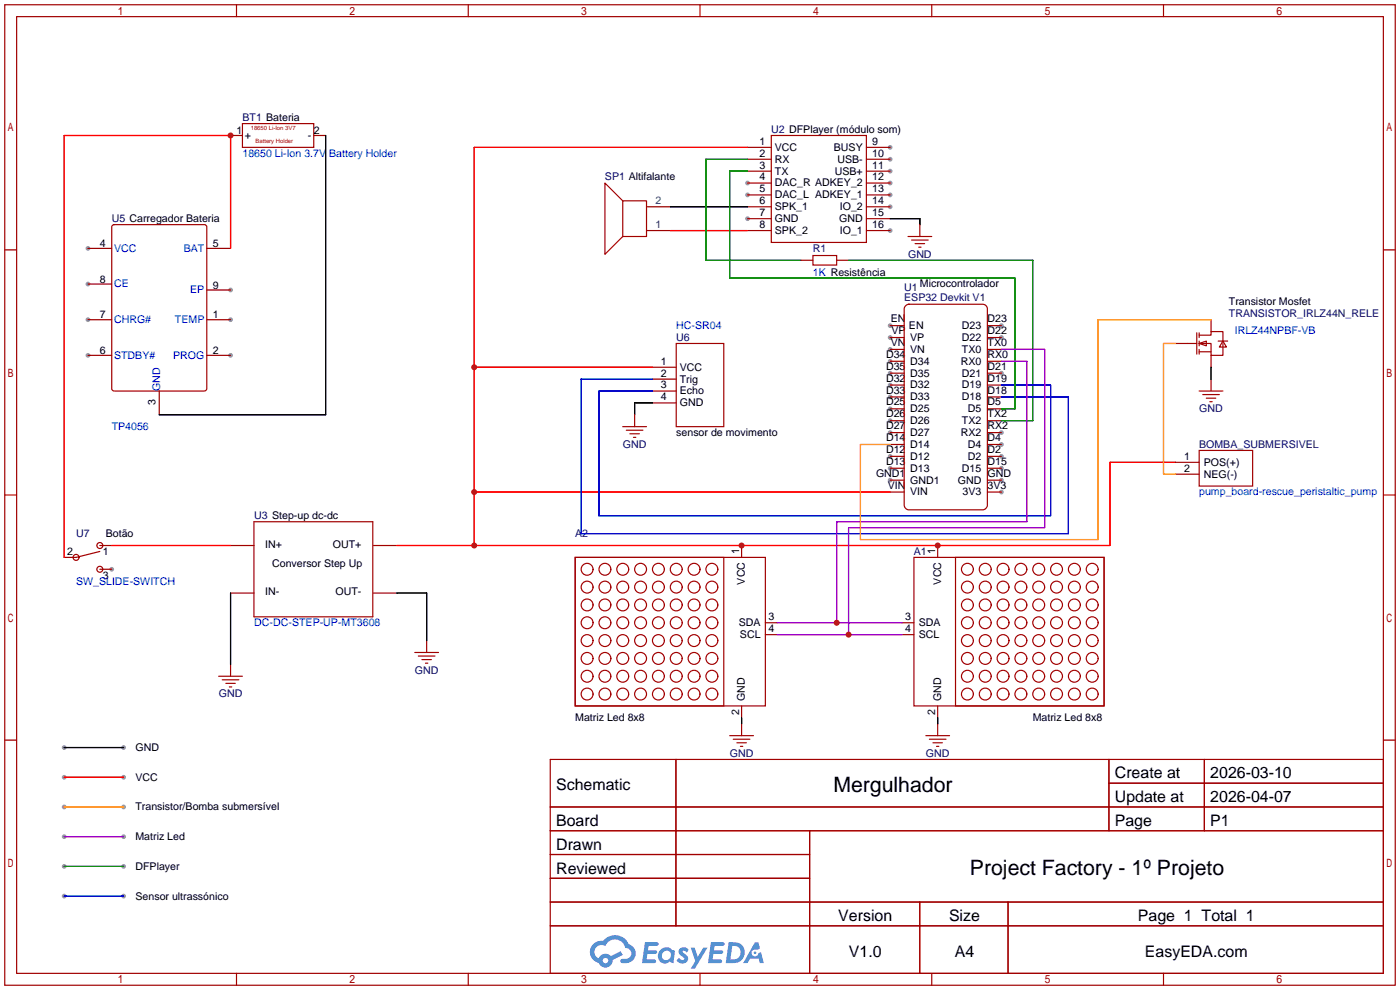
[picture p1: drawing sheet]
<svg xmlns="http://www.w3.org/2000/svg" width="299mm" height="212mm" viewBox="0 0 299 212" stroke-linecap="round" stroke-linejoin="round" font-family="sans-serif">
<g fill="#999">
<circle cx="49.3" cy="68.3" r=".51"/>
<circle cx="49.3" cy="75.9" r=".51"/>
<circle cx="18.8" cy="53.1" r=".51"/>
<circle cx="18.8" cy="60.7" r=".51"/>
<circle cx="18.8" cy="68.3" r=".51"/>
<circle cx="18.8" cy="75.9" r=".51"/>
<circle cx="49.3" cy="62" r=".51"/>
<circle cx="23.9" cy="121.7" r=".51"/>
<circle cx="159.8" cy="39.1" r=".51"/>
<circle cx="159.8" cy="41.7" r=".51"/>
<circle cx="159.8" cy="46.7" r=".51"/>
<circle cx="190.2" cy="31.5" r=".51"/>
<circle cx="190.2" cy="34" r=".51"/>
<circle cx="190.2" cy="36.6" r=".51"/>
<circle cx="190.2" cy="39.1" r=".51"/>
<circle cx="190.2" cy="41.7" r=".51"/>
<circle cx="190.2" cy="44.2" r=".51"/>
<circle cx="190.2" cy="49.3" r=".51"/>
<circle cx="190.2" cy="69.6" r=".51"/>
<circle cx="190.2" cy="72.1" r=".51"/>
<circle cx="190.2" cy="74.7" r=".51"/>
<circle cx="190.2" cy="77.2" r=".51"/>
<circle cx="190.2" cy="79.8" r=".51"/>
<circle cx="190.2" cy="82.3" r=".51"/>
<circle cx="190.2" cy="84.8" r=".51"/>
<circle cx="190.2" cy="87.4" r=".51"/>
<circle cx="190.2" cy="89.9" r=".51"/>
<circle cx="190.2" cy="92.5" r=".51"/>
<circle cx="190.2" cy="97.5" r=".51"/>
<circle cx="190.2" cy="100.1" r=".51"/>
<circle cx="190.2" cy="102.6" r=".51"/>
<circle cx="214" cy="69.6" r=".51"/>
<circle cx="214" cy="72.1" r=".51"/>
<circle cx="214" cy="79.8" r=".51"/>
<circle cx="214" cy="92.5" r=".51"/>
<circle cx="214" cy="95" r=".51"/>
<circle cx="214" cy="97.5" r=".51"/>
<circle cx="214" cy="100.1" r=".51"/>
<circle cx="214" cy="102.6" r=".51"/>
<circle cx="214" cy="105.2" r=".51"/>
<circle cx="13.7" cy="159.8" r=".51"/>
<circle cx="26.4" cy="159.8" r=".51"/>
<circle cx="26.4" cy="166.1" r=".51"/>
<circle cx="13.7" cy="166.1" r=".51"/>
<circle cx="13.7" cy="172.5" r=".51"/>
<circle cx="26.4" cy="172.5" r=".51"/>
<circle cx="13.7" cy="185.2" r=".51"/>
<circle cx="26.4" cy="185.2" r=".51"/>
<circle cx="13.7" cy="178.8" r=".51"/>
<circle cx="26.4" cy="178.8" r=".51"/>
<circle cx="13.7" cy="191.5" r=".51"/>
<circle cx="26.4" cy="191.5" r=".51"/>
</g>
<g fill="none" stroke="#a10000" stroke-width=".25">
<path d="M1 1h297.2v209.6h-297.2zM3.6 3.6h292.1v204.4h-292.1zM50.5 1v2.6M100.1 1v2.6M149.6 1v2.6M199.1 1v2.6M248.7 1v2.6M1 53.4h2.6M295.7 53.4h2.5M1 105.8h2.6M295.7 105.8h2.5M1 158.2h2.6"/>
<path d="M295.7 158.2h2.5M117.6 162.3h178.1v45.7h-178.1zM117.6 172.5h178.1M117.6 177.5h178.1M144.5 162.3v35.6M173 177.5v30.5M237 162.3v15.2M237 167.4h58.7M257.4 162.3v15.2M117.6 182.6h55.4M117.6 192.8h178.1M117.6 187.7h55.4"/>
<path d="M117.6 197.9h178.1M196.6 192.8v15.2M215.4 192.8v15.2M50.5 208v2.6M100.1 208v2.6M149.6 208v2.6M199.1 208v2.6M248.7 208v2.6"/>
</g>
<g fill="#5487ff">
<path d="M145.3 202.7a1.3 1.3 0 0 1 1.9 .3l-.4 .6a.54 .54 0 0 0-.9-.2l.1 .2a1.34 1.34 0 0 1 .9 1.8 1.47 1.47 0 0 1-2.3-.1l.5-.6 .8 .5a.31 .31 0 0 0 .4-.3 .31 .31 0 0 0-.3-.4 1.12 1.12 0 0 1-.7-1.8z"/>
<path d="M147.6 202.5h.9l.6 2 1.2-2h.9l-2.7 4.6h-.9l1-1.7z"/>
<path d="M137.8 201.4h1.7a1.31 1.31 0 0 1 1.2 .2 .4 .4 0 0 1-.3 .5l-1.8 .1-.1 .9h1.6a.4 .4 0 0 1 .4 .4 .4 .4 0 0 1-.5 .4h-1.6l-.2 1.2h1.4a.46 .46 0 0 1 .5 0 .46 .46 0 0 1 .1 .5l-.4 .2h-2.6z"/>
<path d="M151.9 201.4h1.7a1.32 1.32 0 0 1 1.2 .2 .39 .39 0 0 1-.3 .5l-1.8 .1-.1 .9h1.6a.4 .4 0 0 1 .4 .4 .4 .4 0 0 1-.4 .4h-1.7l-.2 1.2h1.4a.46 .46 0 0 1 .5 0 .46 .46 0 0 1 .1 .5l-.4 .2h-2.6z"/>
<path d="M161.3 201.4h.8l.3 1.3-.6 .4a.75 .75 0 0 0-1.1 .3 .75 .75 0 0 0 .5 1 .75 .75 0 0 0 .9-.7l.5-.2 .6 2.3h-.8l-.3-.9h-1.8l-.5 .9h-1z"/>
<path d="M155.7 201.4l-.6 4.4h1.5a2.27 2.27 0 0 0 2.6-2.2 2.27 2.27 0 0 0-2.7-2.2zM156.5 202.1a1.5 1.5 0 0 1 1.8 1.6 1.5 1.5 0 0 1-1.9 1.4h-.3z"/>
<path d="M141.2 203a1.6 1.6 0 0 0-.3 2.3 1.6 1.6 0 0 0 2.3 .2l.7 .3 .3-2.4-.1-.3-.5-.1a1.58 1.58 0 0 0-2.4 0zM141.8 203.5a.98 .98 0 0 1 1.6 .4 .98 .98 0 0 1-1.1 1.3 .94 .94 0 0 1-.9-.7 .94 .94 0 0 1 .4-1z"/>
<path d="M126.8 201.8a2.37 2.37 0 0 0 1.1 4 1.54 1.54 0 0 0 1.8 1 1.54 1.54 0 0 0 1.2-1.6l2.2-1.1-.5-.8-2 1a1.57 1.57 0 0 0-2.7 .5 1.5 1.5 0 0 1-.7-2.1 1.5 1.5 0 0 1 2.2-.5 2.23 2.23 0 0 1 2.3-1.4 2.23 2.23 0 0 1 2 1.8 1.16 1.16 0 0 1 1.2 1.1 1.16 1.16 0 0 1-1.1 1.2h-.7a.47 .47 0 0 0-.5 .4 .47 .47 0 0 0 .4 .5 2.17 2.17 0 0 0 2.5-.9 2.17 2.17 0 0 0-.3-2.7l-.8-.4a3.2 3.2 0 0 0-5.5-.7l-1.1 .1zM128.8 205.3a.6 .6 0 0 1 1.2 0 .6 .6 0 0 1-1.2 0z"/>
<circle cx="161.4" cy="203.6" r=".28"/>
</g>
<g fill="none" stroke="#a10000" stroke-width=".25">
<path d="M49.3 29h2.5M51.8 26.4h15.3v5.1h-15.3zM67.1 29h2.5M159.8 31.5h5M159.8 34h5M159.8 36.6h5M159.8 39.1h5M164.8 29h20.4v22.8h-20.4zM185.2 31.5h5M185.2 34h5M185.2 36.6h5M185.2 39.1h5"/>
<path d="M24 48.3l.4-.3h19.3l.4 .3 .1 34.8-.3 .4-19.5 .1-.5-.3zM133.1 42.9l-3.8-3.8v15.3l3.8-3.9M133.1 42.9h5.1v7.6h-5.1zM159.8 41.7h5M159.8 44.2h5M159.8 46.7h5M159.8 49.3h5M171.2 55.6h2.5M173.7 54.6h5.1v2h-5.1zM178.8 55.6h2.6M185.2 41.7h5M185.2 44.2h5"/>
<path d="M185.2 46.7h5M185.2 49.3h5M194.1 50.5h5M194.8 51.3h3.6M195.6 52.1h2M196.3 52.8h.5M196.6 48v2.5M139.4 78.5h5.1M144.5 73.4h10.2v17.8h-10.2zM190.2 69.6h3M190.2 72.1h3M190.2 74.7h3"/>
<path d="M190.2 77.2h3M190.2 79.8h3M193.6 65.3l.6-.3h15.8a1 1 0 0 1 1 1v42a1.07 1.07 0 0 1-1 1h-15.8a1.07 1.07 0 0 1-1-1v-42zM211 69.6h3M211 72.1h3M211 74.7h3M211 77.2h3M211 79.8h3M251.2 73.4h4.6M255.8 71.1v4.6M256.3 73.4h2.5v2.5h2.6v-2.5M256.3 71.6h2.5v-.7h2.6v2"/>
<path d="M256.3 73.4l1.5-.5v1zM256.3 71.1v1M256.3 72.9v1M256.3 74.7v1M256.3 75.2h2.5M258.8 68.3v2.6M258.8 75.9v2.6M260.3 72.9h2.1M261.4 72.9l.7 1.3h-1.5zM133.1 91.2h5.1M133.9 91.9h3.5M134.6 92.7h2.1"/>
<path d="M135.4 93.5h.5M135.6 88.6v2.6M139.4 86.1h5.1M139.4 83.6h5.1M139.4 81h5.1M190.2 82.3h3M190.2 84.8h3M190.2 87.4h3M190.2 89.9h3M190.2 92.5h3M190.2 95h3M190.2 97.5h3"/>
<path d="M211 82.3h3M211 84.8h3M211 87.4h3M211 89.9h3M211 92.5h3M211 95h3M211 97.5h3M251.2 98.8h5.1M256.3 96.3h11.4v7.6h-11.4zM256.3 83.6h5.1M257 84.3h3.6M257.8 85.1h2"/>
<path d="M258.6 85.9h.5M258.8 81v2.6M21.3 116.6h2.6M21.3 117.9l-5 1.2h-2.6M49.3 116.6h5M54.3 111.5h25.4v20.3h-25.4zM79.8 116.6h5M122.9 119.1h31.8v31.8h-31.8zM122.9 119.1h40.7v31.8h-40.7zM158.5 116.6v2.5M190.2 100.1h3M190.2 102.6h3"/>
<path d="M190.2 105.2h3M195.3 119.1h40.7v31.8h-40.7zM200.4 116.6v2.5M204.2 119.1h31.8v31.8h-31.8zM211 100.1h3M211 102.6h3M211 105.2h3M251.2 101.3h5.1M21.3 121.7h2.6M49.3 126.7h5M79.8 126.7h5M88.6 139.4h5.1"/>
<path d="M91.2 136.9v2.5M163.6 133.1h2.5M163.6 135.6h2.5M192.8 133.1h2.5M192.8 135.6h2.5M46.7 144.5h5.1M47.5 145.3h3.6M48.3 146.1h2M49 146.8h.5M49.3 142v2.5M89.4 140.2h3.6M90.2 141h2"/>
<path d="M90.9 141.7h.5M156 157.2h5M156.7 158h3.6M157.5 158.8h2M158.2 159.5h.5M158.5 150.9v2.5M158.5 154.7v2.5M197.9 157.2h5M198.6 158h3.6M199.4 158.8h2M200.2 159.5h.5M200.4 150.9v2.5"/>
<path d="M200.4 154.7v2.5"/>
<circle cx="16.3" cy="119.1" r=".63"/>
<circle cx="21.3" cy="116.6" r=".63"/>
<circle cx="21.3" cy="121.7" r=".63"/>
<circle cx="125.5" cy="129.3" r="1.27"/>
<circle cx="125.5" cy="121.7" r="1.27"/>
<circle cx="125.5" cy="125.5" r="1.27"/>
<circle cx="125.5" cy="136.9" r="1.27"/>
<circle cx="125.5" cy="133.1" r="1.27"/>
<circle cx="129.3" cy="129.3" r="1.27"/>
<circle cx="129.3" cy="121.7" r="1.27"/>
<circle cx="129.3" cy="125.5" r="1.27"/>
<circle cx="129.3" cy="133.1" r="1.27"/>
<circle cx="129.3" cy="136.9" r="1.27"/>
<circle cx="133.1" cy="129.3" r="1.27"/>
<circle cx="133.1" cy="121.7" r="1.27"/>
<circle cx="133.1" cy="125.5" r="1.27"/>
<circle cx="133.1" cy="136.9" r="1.27"/>
<circle cx="133.1" cy="133.1" r="1.27"/>
<circle cx="136.9" cy="129.3" r="1.27"/>
<circle cx="136.9" cy="121.7" r="1.27"/>
<circle cx="136.9" cy="125.5" r="1.27"/>
<circle cx="136.9" cy="133.1" r="1.27"/>
<circle cx="136.9" cy="136.9" r="1.27"/>
<circle cx="140.7" cy="129.3" r="1.27"/>
<circle cx="140.7" cy="121.7" r="1.27"/>
<circle cx="140.7" cy="125.5" r="1.27"/>
<circle cx="140.7" cy="133.1" r="1.27"/>
<circle cx="140.7" cy="136.9" r="1.27"/>
<circle cx="144.5" cy="129.3" r="1.27"/>
<circle cx="144.5" cy="121.7" r="1.27"/>
<circle cx="144.5" cy="125.5" r="1.27"/>
<circle cx="144.5" cy="136.9" r="1.27"/>
<circle cx="144.5" cy="133.1" r="1.27"/>
<circle cx="148.3" cy="129.3" r="1.27"/>
<circle cx="148.3" cy="121.7" r="1.27"/>
<circle cx="148.3" cy="125.5" r="1.27"/>
<circle cx="148.3" cy="133.1" r="1.27"/>
<circle cx="148.3" cy="136.9" r="1.27"/>
<circle cx="152.1" cy="129.3" r="1.27"/>
<circle cx="152.1" cy="121.7" r="1.27"/>
<circle cx="152.1" cy="125.5" r="1.27"/>
<circle cx="152.1" cy="136.9" r="1.27"/>
<circle cx="152.1" cy="133.1" r="1.27"/>
<circle cx="206.8" cy="129.3" r="1.27"/>
<circle cx="206.8" cy="121.7" r="1.27"/>
<circle cx="206.8" cy="125.5" r="1.27"/>
<circle cx="206.8" cy="133.1" r="1.27"/>
<circle cx="206.8" cy="136.9" r="1.27"/>
<circle cx="210.6" cy="129.3" r="1.27"/>
<circle cx="210.6" cy="121.7" r="1.27"/>
<circle cx="210.6" cy="125.5" r="1.27"/>
<circle cx="210.6" cy="136.9" r="1.27"/>
<circle cx="210.6" cy="133.1" r="1.27"/>
<circle cx="214.4" cy="129.3" r="1.27"/>
<circle cx="214.4" cy="121.7" r="1.27"/>
<circle cx="214.4" cy="125.5" r="1.27"/>
<circle cx="214.4" cy="136.9" r="1.27"/>
<circle cx="214.4" cy="133.1" r="1.27"/>
<circle cx="218.2" cy="129.3" r="1.27"/>
<circle cx="218.2" cy="121.7" r="1.27"/>
<circle cx="218.2" cy="125.5" r="1.27"/>
<circle cx="218.2" cy="133.1" r="1.27"/>
<circle cx="218.2" cy="136.9" r="1.27"/>
<circle cx="222" cy="129.3" r="1.27"/>
<circle cx="222" cy="121.7" r="1.27"/>
<circle cx="222" cy="125.5" r="1.27"/>
<circle cx="222" cy="133.1" r="1.27"/>
<circle cx="222" cy="136.9" r="1.27"/>
<circle cx="225.8" cy="129.3" r="1.27"/>
<circle cx="225.8" cy="121.7" r="1.27"/>
<circle cx="225.8" cy="125.5" r="1.27"/>
<circle cx="225.8" cy="136.9" r="1.27"/>
<circle cx="225.8" cy="133.1" r="1.27"/>
<circle cx="229.6" cy="129.3" r="1.27"/>
<circle cx="229.6" cy="121.7" r="1.27"/>
<circle cx="229.6" cy="125.5" r="1.27"/>
<circle cx="229.6" cy="133.1" r="1.27"/>
<circle cx="229.6" cy="136.9" r="1.27"/>
<circle cx="233.4" cy="129.3" r="1.27"/>
<circle cx="233.4" cy="121.7" r="1.27"/>
<circle cx="233.4" cy="125.5" r="1.27"/>
<circle cx="233.4" cy="136.9" r="1.27"/>
<circle cx="233.4" cy="133.1" r="1.27"/>
<circle cx="125.5" cy="148.3" r="1.27"/>
<circle cx="125.5" cy="144.5" r="1.27"/>
<circle cx="125.5" cy="140.7" r="1.27"/>
<circle cx="129.3" cy="148.3" r="1.27"/>
<circle cx="129.3" cy="144.5" r="1.27"/>
<circle cx="129.3" cy="140.7" r="1.27"/>
<circle cx="133.1" cy="148.3" r="1.27"/>
<circle cx="133.1" cy="144.5" r="1.27"/>
<circle cx="133.1" cy="140.7" r="1.27"/>
<circle cx="136.9" cy="148.3" r="1.27"/>
<circle cx="136.9" cy="144.5" r="1.27"/>
<circle cx="136.9" cy="140.7" r="1.27"/>
<circle cx="140.7" cy="148.3" r="1.27"/>
<circle cx="140.7" cy="144.5" r="1.27"/>
<circle cx="140.7" cy="140.7" r="1.27"/>
<circle cx="144.5" cy="148.3" r="1.27"/>
<circle cx="144.5" cy="144.5" r="1.27"/>
<circle cx="144.5" cy="140.7" r="1.27"/>
<circle cx="148.3" cy="148.3" r="1.27"/>
<circle cx="148.3" cy="144.5" r="1.27"/>
<circle cx="148.3" cy="140.7" r="1.27"/>
<circle cx="152.1" cy="148.3" r="1.27"/>
<circle cx="152.1" cy="144.5" r="1.27"/>
<circle cx="152.1" cy="140.7" r="1.27"/>
<circle cx="206.8" cy="148.3" r="1.27"/>
<circle cx="206.8" cy="144.5" r="1.27"/>
<circle cx="206.8" cy="140.7" r="1.27"/>
<circle cx="210.6" cy="148.3" r="1.27"/>
<circle cx="210.6" cy="144.5" r="1.27"/>
<circle cx="210.6" cy="140.7" r="1.27"/>
<circle cx="214.4" cy="148.3" r="1.27"/>
<circle cx="214.4" cy="144.5" r="1.27"/>
<circle cx="214.4" cy="140.7" r="1.27"/>
<circle cx="218.2" cy="148.3" r="1.27"/>
<circle cx="218.2" cy="144.5" r="1.27"/>
<circle cx="218.2" cy="140.7" r="1.27"/>
<circle cx="222" cy="148.3" r="1.27"/>
<circle cx="222" cy="144.5" r="1.27"/>
<circle cx="222" cy="140.7" r="1.27"/>
<circle cx="225.8" cy="148.3" r="1.27"/>
<circle cx="225.8" cy="144.5" r="1.27"/>
<circle cx="225.8" cy="140.7" r="1.27"/>
<circle cx="229.6" cy="148.3" r="1.27"/>
<circle cx="229.6" cy="144.5" r="1.27"/>
<circle cx="229.6" cy="140.7" r="1.27"/>
<circle cx="233.4" cy="148.3" r="1.27"/>
<circle cx="233.4" cy="144.5" r="1.27"/>
<circle cx="233.4" cy="140.7" r="1.27"/>
</g>
<path d="M18.8 53.1h5.1M44.2 53.1h5.1M18.8 68.3h5.1M18.8 75.9h5.1M18.8 60.7h5.1M44.2 68.3h5.1M44.2 75.9h5.1M44.2 62h5.1M34 83.6v5" fill="none" stroke="#870000" stroke-width=".25"/>
<path d="M159.8 31.5h-58.5v85.1M49.3 53.1v-24.1h-35.6v90.1M143.3 49.3h16.5M101.3 78.5h38.1M251.2 98.8h-14v17.8h-152.4M23.9 116.6h25.4M101.3 105.2h88.9M13.7 166.1h12.7" fill="none" stroke="#f00" stroke-width=".25"/>
<path d="M69.6 29v59.6h-35.6M143.3 44.2h16.5M190.2 46.7h6.4v1.3M258.8 78.5v2.5M139.4 86.1h-3.8v2.5M49.3 126.7v15.3M84.8 126.7h6.4v10.2M13.7 159.8h12.7M158.5 153.4v1.3M200.4 153.4v1.3" fill="none" stroke="#000" stroke-width=".25"/>
<path d="M138.2 49.3h5.1M138.2 44.2h5.1" fill="none" stroke="#850000" stroke-width=".25"/>
<path d="M159.8 34h-8.9v21.6h20.3M159.8 36.6h-3.8v22.8h60.9v28h-2.9M181.4 55.6h39.3v34.3h-6.7M13.7 185.2h12.7" fill="none" stroke="#008700" stroke-width=".25"/>
<path d="M139.4 81h-15.2v33h104.1v-29.2h-14.3M214 82.3h10.5v27.9h-96.5v-26.6h11.4M13.7 191.5h12.7" fill="none" stroke="#00f" stroke-width=".25"/>
<path d="M214 77.2h5.5v34.3h-40.7v21.6M214 74.7h9.3v38.1h-41.9v22.8M166.1 133.1h26.7M166.1 135.6h26.7M13.7 178.8h12.7" fill="none" stroke="#90c" stroke-width=".25"/>
<path d="M13.7 172.5h12.7" fill="none" stroke="#f60" stroke-width=".25"/>
<path d="M251.2 73.4h-2.5v27.9h2.5M258.8 68.3h-24.1v47h-50.8v-20.3h6.3" fill="none" stroke="#f90" stroke-width=".25"/>
<g fill="#c00">
<circle cx="49.3" cy="29" r=".63"/>
<circle cx="101.3" cy="116.6" r=".63"/>
<circle cx="101.3" cy="105.2" r=".63"/>
<circle cx="101.3" cy="78.5" r=".63"/>
<circle cx="158.5" cy="116.6" r=".63"/>
<circle cx="200.4" cy="116.6" r=".63"/>
<circle cx="178.8" cy="133.1" r=".63"/>
<circle cx="181.4" cy="135.6" r=".63"/>
</g>
<g font-size="4.5">
<text x="178.1" y="169.2">Mergulhador</text>
<text x="207.3" y="187">Project Factory - 1º Projeto</text>
</g>
<g font-size="3.4">
<text x="238.3" y="166.4">Create at</text>
<text x="258.7" y="166.4">2026-03-10</text>
<text x="118.9" y="168.9">Schematic</text>
<text x="238.3" y="171.4">Update at</text>
<text x="258.7" y="171.4">2026-04-07</text>
<text x="118.9" y="176.5">Board</text>
<text x="238.3" y="176.5">Page</text>
<text x="258.7" y="176.5">P1</text>
<text x="118.9" y="181.6">Drawn</text>
<text x="118.9" y="186.7">Reviewed</text>
<text x="179.2" y="196.8">Version</text>
<text x="202.8" y="196.8">Size</text>
<text x="243.2" y="196.8">Page 1 Total 1</text>
<text x="181.4" y="204.5">V1.0</text>
<text x="204.1" y="204.5">A4</text>
<text x="244.7" y="204.5">EasyEDA.com</text>
</g>
<g font-size="2.3">
<text x="50.6" y="28.6">1</text>
<text x="52.3" y="29.7">+</text>
<text x="65.8" y="29.7">-</text>
<text x="67.1" y="28.6">2</text>
<text x="162.3" y="31">1</text>
<text x="162.3" y="33.5">2</text>
<text x="165.6" y="32.2">VCC</text>
<text x="165.6" y="34.8">RX</text>
<text x="178.2" y="32.2">BUSY</text>
<text x="179" y="34.8">USB-</text>
<text x="186.4" y="31">9</text>
<text x="186.4" y="33.5">10</text>
<text x="162.3" y="36">3</text>
<text x="162.3" y="38.6">4</text>
<text x="162.3" y="41.1">5</text>
<text x="165.6" y="37.3">TX</text>
<text x="165.6" y="39.8">DAC_R ADKEY_2</text>
<text x="178.4" y="37.3">USB+</text>
<text x="186.4" y="36">11</text>
<text x="186.4" y="38.6">12</text>
<text x="186.4" y="41.1">13</text>
<text x="162.3" y="43.7">6</text>
<text x="162.3" y="46.2">7</text>
<text x="165.6" y="42.4">DAC_L ADKEY_1</text>
<text x="165.6" y="44.9">SPK_1</text>
<text x="165.6" y="47.5">GND</text>
<text x="179.4" y="47.5">GND</text>
<text x="179.5" y="44.9">IO_2</text>
<text x="186.4" y="43.7">14</text>
<text x="186.4" y="46.2">15</text>
<text x="21.3" y="52.8">4</text>
<text x="45.5" y="52.8">5</text>
<text x="162.3" y="48.7">8</text>
<text x="165.6" y="50">SPK_2</text>
<text x="179.5" y="50">IO_1</text>
<text x="186.4" y="48.7">16</text>
<text x="21.3" y="60.4">8</text>
<text x="45.5" y="61.7">9</text>
<text x="196.6" y="61.4">Microcontrolador</text>
<text x="262.6" y="65.2">Transistor Mosfet</text>
<text x="21.3" y="68">7</text>
<text x="45.5" y="68">1</text>
<text x="190.4" y="68.9">EN</text>
<text x="190.5" y="71.4">VP</text>
<text x="194.3" y="70.3">EN</text>
<text x="205.6" y="70.3">D23</text>
<text x="211.1" y="68.9">D23</text>
<text x="211.1" y="71.4">D22</text>
<text x="21.3" y="75.6">6</text>
<text x="45.5" y="75.6">2</text>
<text x="141.2" y="77.9">1</text>
<text x="189.4" y="76.5">D34</text>
<text x="190.4" y="73.9">VN</text>
<text x="194.5" y="72.9">VP</text>
<text x="194.5" y="75.4">VN</text>
<text x="194.5" y="77.9">D34</text>
<text x="205.3" y="77.9">RX0</text>
<text x="205.6" y="72.9">D22</text>
<text x="205.6" y="75.4">TX0</text>
<text x="211.1" y="73.9">TX0</text>
<text x="211.1" y="76.5">RX0</text>
<text x="141.2" y="83">3</text>
<text x="141.2" y="80.5">2</text>
<text x="145.3" y="81.8">Trig</text>
<text x="145.3" y="79.2">VCC</text>
<text x="189.4" y="79">D35</text>
<text x="189.4" y="81.6">D32</text>
<text x="194.5" y="80.5">D35</text>
<text x="194.5" y="83">D32</text>
<text x="205.6" y="80.5">D21</text>
<text x="205.6" y="83">D19</text>
<text x="211.1" y="79">D21</text>
<text x="211.1" y="81.6">D19</text>
<text x="33.2" y="86.6" transform="rotate(-90 33.2 86.6)">3</text>
<text x="141.2" y="85.6">4</text>
<text x="145.3" y="86.8">GND</text>
<text x="145.3" y="84.3">Echo</text>
<text x="189.4" y="84.1">D33</text>
<text x="189.4" y="86.6">D25</text>
<text x="189.4" y="89.2">D26</text>
<text x="194.5" y="85.6">D33</text>
<text x="194.5" y="88.1">D25</text>
<text x="205.6" y="85.6">D18</text>
<text x="206.9" y="88.1">D5</text>
<text x="211.1" y="84.1">D18</text>
<text x="211.1" y="86.6">D5</text>
<text x="211.1" y="89.2">TX2</text>
<text x="144.5" y="93.2">sensor de movimento</text>
<text x="189.4" y="91.7">D27</text>
<text x="189.4" y="94.3">D14</text>
<text x="194.5" y="90.6">D26</text>
<text x="194.5" y="93.2">D27</text>
<text x="194.5" y="95.7">D14</text>
<text x="205.3" y="93.2">RX2</text>
<text x="205.6" y="90.6">TX2</text>
<text x="206.9" y="95.7">D4</text>
<text x="211.1" y="91.7">RX2</text>
<text x="211.1" y="94.3">D4</text>
<text x="187.2" y="101.9">GND1</text>
<text x="189.4" y="96.8">D12</text>
<text x="189.4" y="99.3">D13</text>
<text x="194.5" y="98.3">D12</text>
<text x="194.5" y="100.8">D13</text>
<text x="205.6" y="100.8">D15</text>
<text x="206.9" y="98.3">D2</text>
<text x="211.1" y="96.8">D2</text>
<text x="211.1" y="99.3">D15</text>
<text x="211.1" y="101.9">GND</text>
<text x="253.1" y="98.3">1</text>
<text x="253.1" y="100.8">2</text>
<text x="257.3" y="99.5">POS(+)</text>
<text x="189.7" y="104.4">VIN</text>
<text x="194.5" y="103.3">GND1</text>
<text x="194.5" y="105.9">VIN</text>
<text x="204.7" y="103.3">GND</text>
<text x="205.7" y="105.9">3V3</text>
<text x="211.1" y="104.4">3V3</text>
<text x="257.3" y="102.1">NEG(-)</text>
<text x="14.4" y="118.6">2</text>
<text x="22" y="118.6">1</text>
<text x="22.6" y="114.8">Botão</text>
<text x="56.7" y="117.1">IN+</text>
<text x="71.1" y="117.1">OUT+</text>
<text x="158" y="118.5" transform="rotate(-90 158 118.5)">1</text>
<text x="199.9" y="118.5" transform="rotate(-90 199.9 118.5)">1</text>
<text x="22" y="123.7">3</text>
<text x="58.2" y="121.1">Conversor Step Up</text>
<text x="159.2" y="124.9" transform="rotate(-90 159.2 124.9)">VCC</text>
<text x="201.1" y="124.9" transform="rotate(-90 201.1 124.9)">VCC</text>
<text x="56.7" y="127.3">IN-</text>
<text x="71.7" y="127.3">OUT-</text>
<text x="157.9" y="133.8">SDA</text>
<text x="158.2" y="136.4">SCL</text>
<text x="164.2" y="132.6">3</text>
<text x="164.2" y="135.1">4</text>
<text x="193.4" y="132.6">3</text>
<text x="193.4" y="135.1">4</text>
<text x="196.3" y="133.8">SDA</text>
<text x="196.3" y="136.4">SCL</text>
<text x="159.2" y="149.9" transform="rotate(-90 159.2 149.9)">GND</text>
<text x="201.1" y="149.9" transform="rotate(-90 201.1 149.9)">GND</text>
<text x="122.9" y="154.1">Matriz Led 8x8</text>
<text x="158" y="152.8" transform="rotate(-90 158 152.8)">2</text>
<text x="199.9" y="152.8" transform="rotate(-90 199.9 152.8)">2</text>
<text x="220.7" y="154.1">Matriz Led 8x8</text>
<text x="29" y="160.5">GND</text>
<text x="29" y="166.8">VCC</text>
<text x="29" y="173.2">Transistor/Bomba submersível</text>
<text x="29" y="179.5">Matriz Led</text>
<text x="29" y="185.9">DFPlayer</text>
<text x="29" y="192.2">Sensor ultrassónico</text>
</g>
<g font-size="2.3" fill="#000080">
<text x="51.8" y="25.9">BT1 Bateria</text>
<text x="164.8" y="28.4">U2 DFPlayer (módulo som)</text>
<text x="129.3" y="38.6">SP1 Altifalante</text>
<text x="23.9" y="47.5">U5 Carregador Bateria</text>
<text x="173.7" y="53.8">R1</text>
<text x="194.1" y="55.1">GND</text>
<text x="193.2" y="62.2">U1</text>
<text x="193.2" y="64.2">ESP32 Devkit V1</text>
<text x="262.6" y="67.8">TRANSISTOR_IRLZ44N_RELE</text>
<text x="144.5" y="72.9">U6</text>
<text x="256.3" y="88.1">GND</text>
<text x="133.1" y="95.7">GND</text>
<text x="256.3" y="95.7">BOMBA_SUBMERSIVEL</text>
<text x="54.4" y="111">U3 Step-up dc-dc</text>
<text x="16.3" y="114.8">U7</text>
<text x="122.9" y="114.8">A2</text>
<text x="195.3" y="118.6">A1</text>
<text x="88.7" y="144">GND</text>
<text x="46.8" y="149.1">GND</text>
<text x="156" y="161.8">GND</text>
<text x="197.9" y="161.8">GND</text>
</g>
<g font-size="2.3" fill="#00f">
<text x="51.8" y="33.5">18650 Li-Ion 3.7V Battery Holder</text>
<text x="24.4" y="53.8">VCC</text>
<text x="39.3" y="53.8">BAT</text>
<text x="173.7" y="58.9">1K Resistência</text>
<text x="24.4" y="61.4">CE</text>
<text x="40.7" y="62.7">EP</text>
<text x="24.4" y="69">CHRG#</text>
<text x="37.4" y="69">TEMP</text>
<text x="144.5" y="70.3">HC-SR04</text>
<text x="263.9" y="71.3">IRLZ44NPBF-VB</text>
<text x="24.4" y="76.7">STDBY#</text>
<text x="37" y="76.7">PROG</text>
<text x="34.3" y="83.5" transform="rotate(-90 34.3 83.5)">GND</text>
<text x="23.9" y="91.9">TP4056</text>
<text x="256.3" y="105.9">pump_board-rescue_peristaltic_pump</text>
<text x="16.3" y="124.9">SW_SLIDE-SWITCH</text>
<text x="54.4" y="133.8">DC-DC-STEP-UP-MT3608</text>
</g>
<g font-size="2.3" fill="#006464">
<text x="140.1" y="43.7">2</text>
<text x="140.1" y="48.7">1</text>
</g>
<g font-size="1.3" fill="#a00000">
<text x="53.6" y="27.8">18650 Li-Ion 3V7</text>
<text x="54.6" y="30.6">Battery Holder</text>
</g>
</svg>
